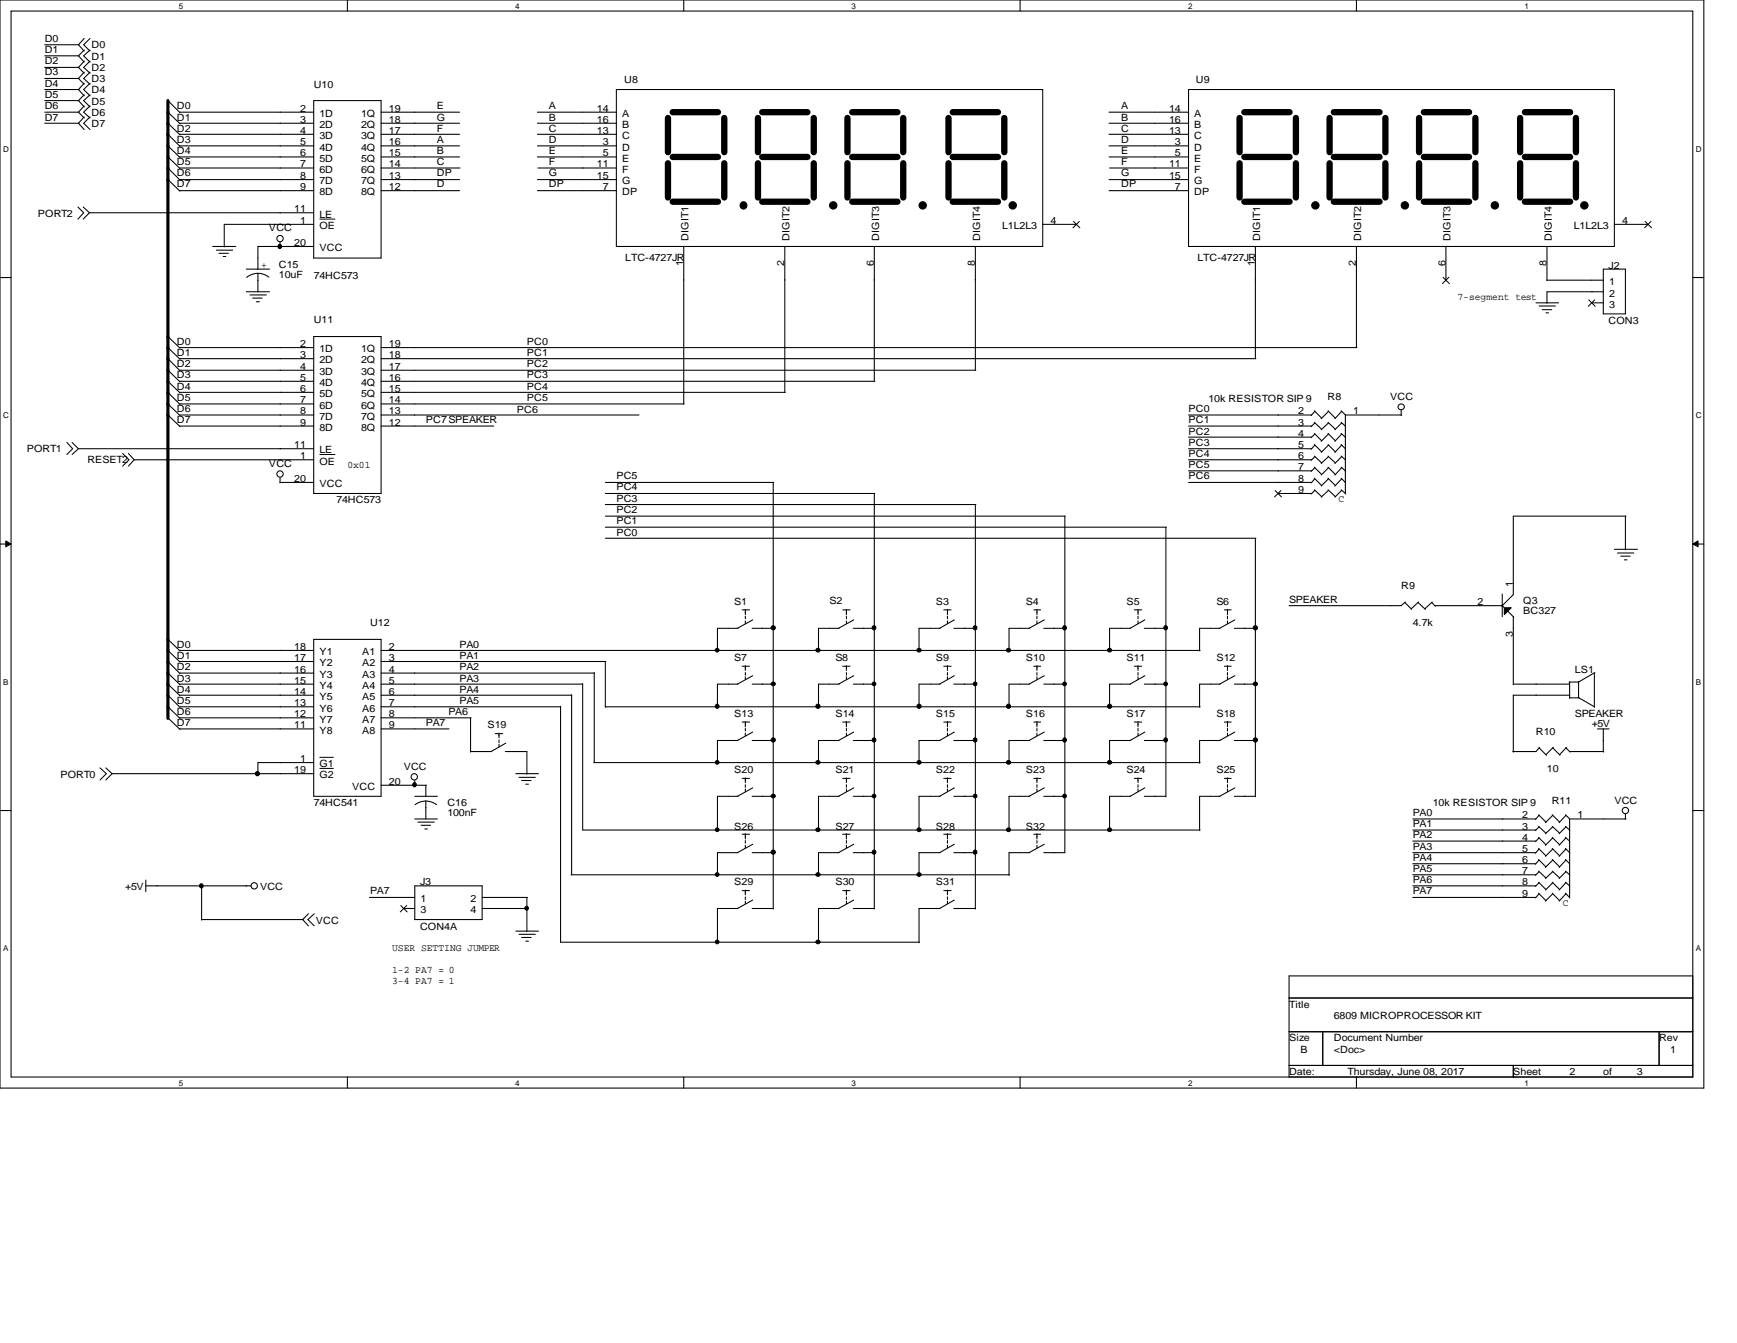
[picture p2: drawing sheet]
<svg xmlns="http://www.w3.org/2000/svg" width="279mm" height="216mm" viewBox="0 0 279 216" stroke-linecap="round" stroke-linejoin="round" font-family="sans-serif">
<path d="M0 0h274.1v174.9h-274.1zM1.8 1.8h270.5v171.3h-270.5z" fill="none" stroke="#000" stroke-width=".17"/>
<g fill="#fff">
<path d="M28.8 .3h.6v1.3h-.6z"/>
<path d="M28.8 173.4h.6v1.4h-.6z"/>
</g>
<path d="M55.9 0v1.8M55.9 173.1v1.8" fill="none" stroke="#000" stroke-width=".17"/>
<g fill="#fff">
<path d="M82.9 .3h.6v1.3h-.6z"/>
<path d="M82.9 173.4h.6v1.4h-.6z"/>
</g>
<path d="M110 0v1.8M110 173.1v1.8" fill="none" stroke="#000" stroke-width=".17"/>
<g fill="#fff">
<path d="M137 .3h.6v1.3h-.6z"/>
<path d="M137 173.4h.6v1.4h-.6z"/>
</g>
<path d="M164.1 0v1.8M164.1 173.1v1.8" fill="none" stroke="#000" stroke-width=".17"/>
<g fill="#fff">
<path d="M191.1 .3h.6v1.3h-.6z"/>
<path d="M191.1 173.4h.6v1.4h-.6z"/>
</g>
<path d="M218.2 0v1.8M218.2 173.1v1.8" fill="none" stroke="#000" stroke-width=".17"/>
<g fill="#fff">
<path d="M245.2 .3h.6v1.3h-.6z"/>
<path d="M245.2 173.4h.6v1.4h-.6z"/>
<path d="M.5 23.2h.9v1.4h-.9z"/>
<path d="M272.8 23.2h.8v1.4h-.8z"/>
<path d="M.5 66h.9v1.4h-.9z"/>
<path d="M272.8 66h.8v1.4h-.8z"/>
</g>
<path d="M0 44.6h1.8M272.3 44.6h1.8" fill="none" stroke="#000" stroke-width=".17"/>
<g fill="#fff">
<path d="M.5 108.9h.8v1.3h-.8z"/>
<path d="M272.8 108.9h.8v1.3h-.8z"/>
</g>
<path d="M0 87.5h1.8M272.3 87.5h1.8" fill="none" stroke="#000" stroke-width=".17"/>
<path d="M.9 87l.9 .5-.9 .4zM272.3 87.5l.8-.5v.9z" fill="#000" stroke="#000" stroke-width=".16"/>
<g fill="#fff">
<path d="M.5 151.7h.7v1.4h-.7z"/>
<path d="M272.8 151.7h.7v1.4h-.7z"/>
</g>
<g fill="none" stroke="#000" stroke-width=".17">
<path d="M7.2 14.4h5.5M7.2 18h5.5M7.2 19.8h5.5M7.2 16.2h5.5M7.2 7.2h5.5M7.2 10.8h5.5M7.2 9h5.5M7.2 12.6h5.5M13.5 8l-.9 1 .9 1M13.5 6.2l-.9 1 .9 1M13.5 15.2l-.9 1 .9 1M13.5 9.8l-.9 1 .9 1"/>
<path d="M13.5 11.6l-.9 1 .9 .9M13.5 17l-.9 1 .9 1M13.5 18.8l-.9 1 .9 1M13.5 13.4l-.9 1 .9 1M14.5 8l-1 1 1 1M14.5 6.2l-1 1 1 1M14.5 15.2l-1 1 1 1M14.5 9.8l-1 1 1 1M14.5 11.6l-1 1 1 .9M14.5 17l-1 1 1 1M14.5 18.8l-1 1 1 1M14.5 13.4l-1 1 1 1"/>
<path d="M27 19.8l2 1.9M27 18l2 1.9M27 16.2l2 1.9M28.9 18h21.6M28.9 19.8h21.6M50.5 16.2h10.8v25.3h-10.8zM61.3 18h12.6M61.3 19.8h12.6M86.4 18h12.7M86.4 19.8h12.7M99.1 14.4h68.6v25.2h-68.6zM178.4 18h12.8"/>
<path d="M178.4 19.8h12.8M191.2 14.4h68.5v25.2h-68.5zM12.5 33.3l1 .9-1 1M13.4 33.3l1 .9M14.4 34.2l-1 1M14.4 34.2h36.1M27 27l2 2M27 21.6l2 1.9M27 28.9l2 1.8M27 25.2l2 1.9M27 23.5l2 1.8M28.9 21.6h21.6"/>
<path d="M28.9 23.5h21.6M28.9 25.2h21.6M28.9 27h21.6M28.9 28.9h21.6M28.9 30.6h21.6M34.2 39.6h3.7M45 38.9v.8M50.5 39.6h-9v3.7M50.5 36.1h-14.4v3.6M61.3 21.6h12.6M61.3 23.5h12.6M61.3 25.2h12.6"/>
<path d="M61.3 27h12.7M61.3 28.9h12.6M61.3 30.6h12.6M86.4 21.6h12.7M86.4 23.5h12.7M86.4 25.2h12.7M86.4 28.9h12.7M86.4 30.6h12.7M86.5 27h12.6M110 39.6v25.3M126.2 39.6v23.5M140.6 39.6v21.7"/>
<path d="M156.9 39.6v19.9M167.7 36.1h5.4M178.4 21.6h12.8M178.4 23.5h12.8M178.4 25.2h12.8M178.4 28.9h12.8M178.4 30.6h12.8M178.5 27h12.7M201.9 39.6v18.1M218.2 39.6v16.3M232.6 39.6v5.4M248.8 39.6v5.4"/>
<path d="M259.7 36.1h5.4M27 57.7l2 1.9M27 54.1l2 1.9M27 59.5l2 1.9M27 55.9l2 1.8M28.9 55.9h21.6M28.9 57.7h21.6M28.9 59.5h21.6M34.8 40.2h2.6M35.2 40.7h1.5M35.9 41.2h.4M39.6 46.9h3.7"/>
<path d="M39.6 43.3h3.7M40.2 47.4h2.6M40.6 47.9h1.6M41.2 48.5h.5M41.5 43.9l.7 .1 1 .6M41.5 43.9l-.8 .2-1 .5M41.5 43.9v3M50.5 54.1h10.8v25.2h-10.8zM61.3 55.9h157M61.3 57.7h140.7M61.3 59.5h95.7M247.1 48.7h3.6"/>
<path d="M247.6 49.2h2.6M248.1 49.8h1.5M248.7 50.3h.4M248.8 45h9.1M256 48.7h1.9M257.9 46.9h-9.1v1.9M257.9 43.3h3.6v7.2h-3.6zM10.8 71.1l.9 1-.9 1M11.6 71.1l1 1M12.6 72.1l-1 1M12.6 72.1h37.9M19.7 72.9l1 1-1 1"/>
<path d="M20.7 72.9l.9 1M21.6 73.9l-.9 1M21.6 73.9h28.9M27 63.1l2 1.9M27 61.3l2 1.9M27 64.9l2 1.9M27 66.7l2 1.9M28.9 66.7h21.6M28.9 68.5h21.6M28.9 61.3h21.6M28.9 63.1h21.6M28.9 64.9h21.6"/>
<path d="M45 76.8v.8M45 77.6h5.5M61.3 66.7h41.5M61.3 68.5h18.1M61.3 61.3h79.4M61.3 63.1h65M61.3 64.9h48.8M97.4 77.6h27.1M97.4 79.3h43.3M124.4 77.6v68.5M140.6 79.3v66.8M191.2 66.7h19.8"/>
<path d="M191.2 68.5h19.8M191.2 70.3h19.8M191.2 72.1h19.8M191.2 73.9h19.8M191.2 75.7h19.8M191.2 77.6h19.8M205.6 79.3h5.4M211.4 71.5l1.2 1.1M211.4 73.3l1.2 1.1M211.4 75.1l1.2 1.2M211.4 76.9l1.2 1.2M211.4 78.7l1.2 1.1"/>
<path d="M211.4 66l1.2 1.2M211.4 67.9l1.2 1.1M211.4 69.7l1.2 1.2M211.5 71.5l-.6 .7M211.5 73.4l-.6 .6M211.5 75.2l-.6 .6M211.5 77l-.6 .6M211.5 78.8l-.6 .6M211.5 66.1l-.6 .7M211.5 68l-.6 .6M211.5 69.8l-.6 .6M213.6 71.5l1.2 1.1"/>
<path d="M213.6 73.3l1.2 1.1M213.6 75.1l1.2 1.2M213.6 76.9l1.2 1.2M213.6 78.7l1.2 1.1M213.6 66l1.2 1.2M213.6 67.9l1.2 1.1M213.6 69.7l1.2 1.2M213.7 71.5l-1.2 1.2M213.7 73.4l-1.2 1.1M213.7 75.2l-1.2 1.2M213.7 77l-1.2 1.1M213.7 78.8l-1.2 1.1"/>
<path d="M213.7 66.1l-1.2 1.2M213.7 68l-1.2 1.1M213.7 69.8l-1.2 1.2M215.7 71.5l.7 .6M215.7 73.3l.7 .6M215.7 75.1l.7 .6M215.7 76.9l.7 .7M215.7 78.7l.7 .6M215.7 66l.7 .7M215.7 67.9l.7 .6M215.7 69.7l.7 .6M215.8 71.5l-1.1 1.2"/>
<path d="M215.8 73.4l-1.1 1.1M215.8 75.2l-1.1 1.2M215.8 77l-1.1 1.1M215.8 78.8l-1.1 1.1M215.8 66.1l-1.1 1.2M215.8 68l-1.1 1.1M215.8 69.8l-1.1 1.2M216.4 66.7v12.7M216.4 66.7h9.1M225.4 66v.8M97.4 81.1h59.6M97.4 83h74"/>
<path d="M97.4 86.5h104.6M97.4 84.8h90.2M119.4 98h1.2M119.9 98v.8M119.9 99.1v.4M119.9 99.8v.4M121.1 99.7l-2.5 1.3M135.6 98h1.1M136.1 98v.8M136.1 99.1v.4M136.1 99.8v.4M137.3 99.7l-2.4 1.3"/>
<path d="M151.8 98h1.2M152.4 98v.8M152.4 99.1v.4M152.4 99.8v.4M153.5 99.7l-2.4 1.3M156.9 81.1v65M166.3 98h1.1M166.8 98v.8M166.8 99.1v.4M166.8 99.8v.4M168 99.7l-2.5 1.3M171.3 83v54.1h-3.4"/>
<path d="M182.5 98h1.1M183 98v.8M183 99.1v.4M183 99.8v.4M184.1 99.7l-2.3 1.3M187.5 84.8v43.3M196.9 98h1.1M197.4 98v.8M197.4 99.1v.4M197.4 99.8v.4M198.6 99.7l-2.4 1.3M201.9 86.5v41.6"/>
<path d="M226 96.9l1.1 1.1M226.1 96.8l-.7 .6h-18.1M228.1 96.9l1.2 1.1M228.2 96.8l-1.2 1.1M230.3 96.9l.6 .6M230.4 96.8l-1.2 1.1M230.8 97.4h10.9M241.6 97.3l.4 .4M241.6 95.5v3.6M242.6 98.3l.9 .9M243.4 99.1v11M259.7 88.3h3.7"/>
<path d="M260.2 88.9h2.6M260.7 89.4h1.5M261.3 90h.4M261.5 83v5.4M261.5 83h-18.1v12.6l-1.8 1.9M27 115.4l2 1.9M27 106.3l2 2M27 108.2l2 1.9M27 104.6l2 1.8M27 102.8l2 1.8M27 111.8l2 1.9M27 110l2 1.8"/>
<path d="M27 113.6l2 1.9M28.9 117.2h21.6M28.9 110h21.6M28.9 111.8h21.6M28.9 104.6h21.6M28.9 106.3h21.6M28.9 108.2h21.6M28.9 113.6h21.6M28.9 115.4h21.6M50.5 102.8h10.8v25.2h-10.8zM61.3 117.2h10.9M61.3 110h32.4"/>
<path d="M61.3 111.8h30.6M61.3 104.6h131.7M61.3 106.3h36.2M61.3 108.2h34.3M61.3 113.6h28.9M61.3 115.4h14.5M75.7 115.4v5.5M79.7 117.9h1.2M80.3 117.9v.7M80.3 119v.4M80.3 119.6v.5M81.4 119.5l-2.4 1.3"/>
<path d="M90.2 113.5v38h57.7M91.9 111.7v28.9M93.7 109.9v23.5h99.3M95.6 108.1v14.5M97.4 113.6h95.6M97.4 106.3v7.4M118.7 110h-3.3v3.7M118.7 101h-3.3v3.6M118.7 119h-3.3v3.7M119.4 107.1h1.2M119.4 116.1h1.2M119.9 107v.8"/>
<path d="M119.9 108.1v.4M119.9 108.8v.4M119.9 116v.8M119.9 117.1v.4M119.9 117.9v.4M121 110h3.4M121 101h3.4M121 119h3.4M121.1 108.6l-2.5 1.4M121.1 117.7l-2.5 1.3M135 110h-3.3v3.7M135 101h-3.3v3.6"/>
<path d="M135 119h-3.3v3.7M135.6 107.1h1.1M135.6 116.1h1.1M136.1 107v.8M136.1 108.1v.4M136.1 108.8v.4M136.1 116v.8M136.1 117.1v.4M136.1 117.9v.4M137.2 110h3.4M137.2 101h3.4M137.2 119h3.4"/>
<path d="M137.3 108.6l-2.4 1.4M137.3 117.7l-2.4 1.3M151.2 110h-3.4v3.7M151.2 101h-3.4v3.6M151.2 119h-3.4v3.7M151.8 107.1h1.2M151.8 116.1h1.2M152.4 107v.8M152.4 108.1v.4M152.4 108.8v.4M152.4 116v.8M152.4 117.1v.4"/>
<path d="M152.4 117.9v.4M153.4 110h3.5M153.4 101h3.5M153.4 119h3.5M153.5 108.6l-2.4 1.4M153.5 117.7l-2.4 1.3M165.6 110h-3.3v3.7M165.6 101h-3.3v3.6M165.6 119h-3.3v3.7M166.3 107.1h1.1M166.3 116.1h1.1M166.8 107v.8"/>
<path d="M166.8 108.1v.4M166.8 108.8v.4M166.8 116v.8M166.8 117.1v.4M166.8 117.9v.4M167.9 110h3.4M167.9 101h3.4M167.9 119h3.4M168 108.6l-2.5 1.4M168 117.7l-2.5 1.3M181.9 110h-3.4v3.7M181.9 101h-3.4v3.6"/>
<path d="M181.9 119h-3.4v3.7M182.5 107.1h1.1M182.5 116.1h1.1M183 107v.8M183 108.1v.4M183 108.8v.4M183 116v.8M183 117.1v.4M183 117.9v.4M184.1 110h3.4M184.1 101h3.4M184.1 119h3.4"/>
<path d="M184.1 108.6l-2.3 1.4M184.1 117.7l-2.3 1.3M196.3 110h-3.3v3.7M196.3 101h-3.3v3.6M196.3 119h-3.3v3.7M196.9 107.1h1.1M196.9 116.1h1.1M197.4 107v.8M197.4 108.1v.4M197.4 108.8v.4M197.4 116v.8M197.4 117.1v.4"/>
<path d="M197.4 117.9v.4M198.5 110h3.4M198.5 101h3.4M198.5 119h3.4M198.6 108.6l-2.4 1.4M198.6 117.7l-2.4 1.3M243.4 110h9.1M252.5 111.8h-9.1v9.1M252.5 109.6v2.7M252.5 112.2h1.5M253.8 112.1l2.7 1.5M253.9 109.6v2.6"/>
<path d="M256.5 108.2v5.5M256.5 108.1l-2.6 1.5h-1.5M257 117.2h1.8M257.9 117.2v3.7M0 130.3h1.8M16.1 123.4l1 1-1 1M17 123.4l1 1M18 124.4l-1 1M18 124.4h32.5M50.5 122.6h-9v1.9M61.3 126.2h7.3M66.7 125.5v.8"/>
<path d="M66.7 131.7h3.7M66.7 128h3.7M67.2 132.2h2.6M67.7 132.7h1.6M68.3 133.3h.4M68.5 128.8l1.1 .2 .6 .4M68.5 128.8l-1.1 .2-.6 .4M68.5 126.2v1.8M68.5 128.8v2.9M75.7 120.8h3.4M81.3 120.8h3.5v3.7M83 124.4h3.6"/>
<path d="M83.5 125h2.6M83.9 125.5h1.5M84.6 126.1h.4M95.5 122.6h97.5M118.7 128h-3.3v5.5M118.7 137.1h-3.3v3.6M119.4 125.1h1.2M119.4 134.1h1.2M119.9 125.1v.7M119.9 126.2v.4M119.9 126.8v.5M119.9 134v.9"/>
<path d="M119.9 135.1v.5M119.9 135.9v.4M121 128h3.4M121 137.1h3.4M121.1 135.7l-2.5 1.4M121.1 126.7l-2.5 1.3M135 128h-3.3v5.5M135 137.1h-3.3v3.6M135.6 125.1h1.1M135.6 134.1h1.1M136.1 125.1v.7M136.1 126.2v.4"/>
<path d="M136.1 126.8v.5M136.1 134v.9M136.1 135.1v.5M136.1 135.9v.4M137.2 128h3.4M137.2 137.1h3.4M137.3 135.7l-2.4 1.4M137.3 126.7l-2.4 1.3M151.2 128h-3.4v5.5M151.2 137.1h-3.4v3.6M151.8 125.1h1.2M151.8 134.1h1.2"/>
<path d="M152.4 125.1v.7M152.4 126.2v.4M152.4 126.8v.5M152.4 134v.9M152.4 135.1v.5M152.4 135.9v.4M153.4 128h3.5M153.4 137.1h3.5M153.5 135.7l-2.4 1.4M153.5 126.7l-2.4 1.3M165.6 128h-3.3v5.5M165.6 137.1h-3.3v3.6"/>
<path d="M166.3 125.1h1.1M166.3 134.1h1.1M166.8 125.1v.7M166.8 126.2v.4M166.8 126.8v.5M166.8 134v.9M166.8 135.1v.5M166.8 135.9v.4M167.9 128h3.4M168 126.7l-2.5 1.3M168 135.7l-2.5 1.4M181.9 128h-3.4v5.5"/>
<path d="M182.5 125.1h1.1M183 125.1v.7M183 126.2v.4M183 126.8v.5M184.1 128h3.4M184.1 126.7l-2.3 1.3M196.3 128h-3.3v5.5M196.9 125.1h1.1M197.4 125.1v.7M197.4 126.2v.4M197.4 126.8v.5M198.5 128h3.4"/>
<path d="M198.6 126.7l-2.4 1.3M227.2 131.7h19.9M227.2 137.1h19.9M227.2 133.4h19.9M227.2 135.2h19.9M227.2 138.9h19.9M247.5 136.4l1.2 1.2M247.5 138.2l1.2 1.2M247.5 131l1.2 1.2M247.5 132.8l1.2 1.1M247.5 134.6l1.2 1.2M247.6 120.2l1.2 1.2"/>
<path d="M247.6 136.5l-.6 .7M247.6 138.3l-.6 .6M247.6 131.1l-.6 .6M247.6 132.9l-.6 .6M247.6 134.7l-.6 .6M247.6 120.1l-.5 .7h-3.8M249.7 136.4l1.2 1.2M249.7 138.2l1.2 1.2M249.7 131l1.2 1.2M249.7 132.8l1.2 1.1M249.7 134.6l1.2 1.2M249.8 120.2l1.2 1.2"/>
<path d="M249.8 136.5l-1.2 1.2M249.8 138.3l-1.2 1.1M249.8 131.1l-1.2 1.1M249.8 132.9l-1.2 1.1M249.8 134.7l-1.2 1.2M249.9 120.1l-1.2 1.2M251.8 136.4l.7 .7M251.8 138.2l.7 .7M251.8 131l.7 .7M251.8 132.8l.7 .6M251.8 134.6l.7 .6M251.9 120.2l.7 .7"/>
<path d="M251.9 136.5l-1.1 1.2M251.9 138.3l-1.1 1.1M251.9 131.1l-1.1 1.1M251.9 132.9l-1.1 1.1M251.9 134.7l-1.1 1.2M252 120.1l-1.1 1.2M252.5 131.7h9M252.5 120.8h5.5M252.5 131.7v12.7M261.5 130.9v.8M272.3 130.3h1.8M23.5 142.4h16.9"/>
<path d="M23.5 141.5v1.8M32.4 147.8h16.4M32.4 142.4v5.5M49.6 146.9l-.9 .9 .9 1M50.5 146.9l-1 .9 1 1M59.4 144.3h7.3M64.9 146h1.8M66.7 142.4h10.9v5.4h-10.9zM77.6 146h7.2M77.6 144.3h7.2M83 149.7h3.6M83.5 150.2h2.6"/>
<path d="M83.9 150.7h1.5M84.6 151.3h.4M84.8 144.3v5.5M91.9 140.6h70.5M118.7 146h-3.3v5.6M119.4 143.2h1.2M119.9 143.1v.7M119.9 144.2v.4M119.9 144.9v.4M121 146h3.4M121.1 144.7l-2.5 1.3M135 146h-3.3v5.6"/>
<path d="M135.6 143.2h1.1M136.1 143.1v.7M136.1 144.2v.4M136.1 144.9v.4M137.2 146h3.4M137.3 144.7l-2.4 1.3M151.2 146h-3.4v5.6M151.8 143.2h1.2M152.4 143.1v.7M152.4 144.2v.4M152.4 144.9v.4M153.4 146h3.5"/>
<path d="M153.5 144.7l-2.4 1.3M207.3 156.9h65v16.2h-65zM227.2 142.4h19.9M227.2 144.3h19.9M227.2 140.6h19.9M247.5 140l1.2 1.1M247.5 141.8l1.2 1.2M247.5 143.6l1.2 1.2M247.6 140.1l-.6 .6M247.6 141.9l-.6 .6M247.6 143.7l-.6 .7M249.7 140l1.2 1.1"/>
<path d="M249.7 141.8l1.2 1.2M249.7 143.6l1.2 1.2M249.8 140.1l-1.2 1.1M249.8 141.9l-1.2 1.2M249.8 143.7l-1.2 1.2M251.8 140l.7 .6M251.8 141.8l.7 .6M251.8 143.6l.7 .7M251.9 140.1l-1.1 1.1M251.9 141.9l-1.1 1.2M251.9 143.7l-1.1 1.2M207.3 160.4h65"/>
<path d="M207.3 165.9h65M207.3 171.3h65M212.8 165.9v5.4M243.4 171.3v1.8M266.9 165.9v5.4"/>
<circle cx="45" cy="38.4" r=".51"/>
<circle cx="45" cy="76.2" r=".51"/>
<circle cx="225.4" cy="65.4" r=".49"/>
<circle cx="66.6" cy="124.9" r=".51"/>
<circle cx="261.4" cy="130.3" r=".51"/>
<circle cx="40.9" cy="142.4" r=".51"/>
</g>
<g fill="none" stroke="#000" stroke-width="1">
<path d="M107.4 19v5.5M108.2 18h7.3M116.5 19v5.5M121.9 19v5.5M122.6 18h7.3M130.9 19v5.5M136.3 19v5.5M137.1 18h7.3M145.3 19v5.5M152.6 19v5.5M153.2 18h7.3M161.5 19v5.5"/>
<path d="M199.4 19v5.5M200.2 18h7.2M208.4 19v5.5M213.9 19v5.5M214.5 18h7.4M222.8 19v5.5M228.3 19v5.5M229 18h7.3M237.3 19v5.5M244.5 19v5.5M245.3 18h7.3M253.5 19v5.5"/>
<path d="M107.4 26.2v5.6M108.2 25.2h7.3M108.2 32.4h7.3M116.5 26.2v5.6M121.9 26.2v5.6M122.6 25.2h7.3M122.6 32.4h7.3M130.9 26.2v5.6M136.3 26.2v5.6M137.1 25.2h7.3M137.1 32.4h7.3M145.3 26.2v5.6"/>
<path d="M152.6 26.2v5.6M153.2 25.2h7.3M153.2 32.4h7.3M161.5 26.2v5.6M199.4 26.2v5.6M200.2 25.2h7.2M200.2 32.4h7.2M208.4 26.2v5.6M213.9 26.2v5.6M214.5 25.2h7.4M214.5 32.4h7.4M222.8 26.2v5.6"/>
<path d="M228.3 26.2v5.6M229 25.2h7.3M229 32.4h7.3M237.3 26.2v5.6M244.5 26.2v5.6M245.3 25.2h7.3M245.3 32.4h7.3M253.5 26.2v5.6"/>
</g>
<g fill="#000" stroke="#000" stroke-width=".17">
<path d="M242 97.7h1.1l-1.1 1.1z"/>
<circle cx="45" cy="39.6" r=".32"/>
<circle cx="119.6" cy="33" r=".57"/>
<circle cx="134" cy="33" r=".59"/>
<circle cx="148.4" cy="33" r=".59"/>
<circle cx="162.9" cy="33" r=".59"/>
<circle cx="211.6" cy="33" r=".59"/>
<circle cx="226" cy="33" r=".59"/>
<circle cx="240.5" cy="33" r=".59"/>
<circle cx="254.8" cy="33" r=".59"/>
<circle cx="115.3" cy="113.5" r=".32"/>
<circle cx="115.4" cy="104.5" r=".3"/>
<circle cx="124.4" cy="100.9" r=".34"/>
<circle cx="124.4" cy="119" r=".34"/>
<circle cx="124.4" cy="109.9" r=".32"/>
<circle cx="131.6" cy="113.5" r=".34"/>
<circle cx="131.6" cy="104.5" r=".32"/>
<circle cx="140.6" cy="100.9" r=".32"/>
<circle cx="140.6" cy="119" r=".32"/>
<circle cx="140.6" cy="109.9" r=".3"/>
<circle cx="147.8" cy="113.5" r=".34"/>
<circle cx="147.8" cy="104.5" r=".32"/>
<circle cx="156.8" cy="100.9" r=".32"/>
<circle cx="156.8" cy="119" r=".32"/>
<circle cx="156.8" cy="109.9" r=".3"/>
<circle cx="162.2" cy="113.5" r=".34"/>
<circle cx="162.2" cy="104.5" r=".32"/>
<circle cx="171.2" cy="100.9" r=".32"/>
<circle cx="171.2" cy="119" r=".32"/>
<circle cx="171.2" cy="109.9" r=".3"/>
<circle cx="178.5" cy="113.5" r=".34"/>
<circle cx="178.5" cy="104.5" r=".32"/>
<circle cx="187.5" cy="100.9" r=".32"/>
<circle cx="187.5" cy="119" r=".32"/>
<circle cx="187.5" cy="109.9" r=".3"/>
<circle cx="201.9" cy="119" r=".34"/>
<circle cx="201.9" cy="100.9" r=".34"/>
<circle cx="201.9" cy="109.9" r=".32"/>
<circle cx="41.4" cy="124.4" r=".34"/>
<circle cx="66.7" cy="126.2" r=".32"/>
<circle cx="115.4" cy="133.4" r=".3"/>
<circle cx="115.4" cy="122.6" r=".3"/>
<circle cx="124.4" cy="137" r=".34"/>
<circle cx="124.4" cy="128" r=".32"/>
<circle cx="131.6" cy="133.4" r=".32"/>
<circle cx="131.6" cy="122.6" r=".32"/>
<circle cx="140.6" cy="137" r=".32"/>
<circle cx="140.6" cy="128" r=".3"/>
<circle cx="147.8" cy="133.4" r=".32"/>
<circle cx="147.8" cy="122.6" r=".32"/>
<circle cx="156.8" cy="137" r=".32"/>
<circle cx="156.8" cy="128" r=".3"/>
<circle cx="162.2" cy="133.4" r=".32"/>
<circle cx="162.2" cy="122.6" r=".32"/>
<circle cx="171.2" cy="128" r=".3"/>
<circle cx="178.5" cy="133.4" r=".32"/>
<circle cx="178.5" cy="122.6" r=".32"/>
<circle cx="32.4" cy="142.4" r=".32"/>
<circle cx="84.7" cy="146" r=".3"/>
<circle cx="115.4" cy="151.4" r=".3"/>
<circle cx="115.4" cy="140.6" r=".3"/>
<circle cx="131.6" cy="151.4" r=".32"/>
<circle cx="131.6" cy="140.6" r=".32"/>
<circle cx="147.8" cy="140.6" r=".32"/>
</g>
<g fill="none" stroke="#000" stroke-width=".16">
<path d="M51.4 35.2h2.5M172.6 35.6l1.1 1.1M173.7 35.6l-1.1 1.1M264.6 35.6l1.1 1.1M265.6 35.6l-1.1 1.1M232.1 44.5l1.1 1.1M233.1 44.5l-1.1 1.1M255.5 48.2l1.1 1.1M256.5 48.2l-1.1 1.1M51.4 73.1h2.5M205.1 78.8l1.1 1.1M206.1 78.8l-1.1 1.1"/>
<path d="M51.4 121.8h2.3M51.4 123.5h2.3M64.4 145.5l1.1 1.1M65.4 145.5l-1.1 1.1"/>
</g>
<path d="M27 16.2v99.3" fill="none" stroke="#000" stroke-width=".51"/>
<g font-size="1.6">
<text x="7.2" y="6.7">D0</text>
<text x="7.2" y="10.3">D2</text>
<text x="7.2" y="8.6">D1</text>
<text x="14.7" y="9.7">D1</text>
<text x="14.7" y="7.8">D0</text>
<text x="14.7" y="11.4">D2</text>
<text x="7.2" y="17.5">D6</text>
<text x="7.2" y="15.7">D5</text>
<text x="7.2" y="12.1">D3</text>
<text x="7.2" y="14">D4</text>
<text x="14.7" y="16.8">D5</text>
<text x="14.7" y="13.2">D3</text>
<text x="14.7" y="15">D4</text>
<text x="28.4" y="17.5">D0</text>
<text x="48.3" y="17.9">2</text>
<text x="50.5" y="14.1">U10</text>
<text x="62.6" y="17.9">19</text>
<text x="70.3" y="17.5">E</text>
<text x="88.3" y="17.5">A</text>
<text x="96" y="17.9">14</text>
<text x="100.4" y="13.4">U8</text>
<text x="180.3" y="17.5">A</text>
<text x="188" y="17.9">14</text>
<text x="192.4" y="13.4">U9</text>
<text x="7.2" y="19.4">D7</text>
<text x="14.7" y="18.6">D6</text>
<text x="14.7" y="20.4">D7</text>
<text x="28.4" y="19.4">D1</text>
<text x="28.4" y="22.9">D3</text>
<text x="28.4" y="21.2">D2</text>
<text x="48.3" y="19.7">3</text>
<text x="48.3" y="21.5">4</text>
<text x="48.3" y="23.4">5</text>
<text x="51.4" y="18.8">1D</text>
<text x="51.4" y="20.6">2D</text>
<text x="51.4" y="22.4">3D</text>
<text x="58.1" y="18.8">1Q</text>
<text x="58.1" y="20.6">2Q</text>
<text x="58.1" y="22.4">3Q</text>
<text x="62.6" y="19.7">18</text>
<text x="62.6" y="21.5">17</text>
<text x="62.6" y="23.4">16</text>
<text x="70.3" y="22.9">A</text>
<text x="70.3" y="21.2">F</text>
<text x="70.3" y="19.4">G</text>
<text x="88.3" y="22.9">D</text>
<text x="88.3" y="21.2">C</text>
<text x="88.3" y="19.4">B</text>
<text x="96" y="19.7">16</text>
<text x="96" y="21.5">13</text>
<text x="96.9" y="23.4">3</text>
<text x="100.1" y="18.8">A</text>
<text x="100.1" y="20.6">B</text>
<text x="100.1" y="22.4">C</text>
<text x="180.3" y="22.9">D</text>
<text x="180.3" y="21.2">C</text>
<text x="180.3" y="19.4">B</text>
<text x="188" y="19.7">16</text>
<text x="188" y="21.5">13</text>
<text x="189" y="23.4">3</text>
<text x="192.1" y="18.8">A</text>
<text x="192.1" y="20.6">B</text>
<text x="192.1" y="22.4">C</text>
<text x="28.4" y="28.4">D6</text>
<text x="28.4" y="24.7">D4</text>
<text x="28.4" y="26.6">D5</text>
<text x="48.3" y="25.1">6</text>
<text x="48.3" y="26.9">7</text>
<text x="48.3" y="28.8">8</text>
<text x="51.4" y="24.2">4D</text>
<text x="51.4" y="26">5D</text>
<text x="51.4" y="27.8">6D</text>
<text x="51.4" y="29.6">7D</text>
<text x="58.1" y="24.2">4Q</text>
<text x="58.1" y="26">5Q</text>
<text x="58.1" y="27.8">6Q</text>
<text x="58.1" y="29.6">7Q</text>
<text x="62.6" y="25.1">15</text>
<text x="62.6" y="26.9">14</text>
<text x="62.6" y="28.8">13</text>
<text x="70.3" y="26.6">C</text>
<text x="70.3" y="28.4">DP</text>
<text x="70.3" y="24.7">B</text>
<text x="88.3" y="26.6">F</text>
<text x="88.3" y="24.7">E</text>
<text x="88.3" y="28.4">G</text>
<text x="96" y="26.9">11</text>
<text x="96" y="28.8">15</text>
<text x="96.9" y="25.1">5</text>
<text x="100.1" y="24.2">D</text>
<text x="100.1" y="26">E</text>
<text x="100.1" y="27.8">F</text>
<text x="100.1" y="29.6">G</text>
<text x="180.3" y="28.4">G</text>
<text x="180.3" y="26.6">F</text>
<text x="180.3" y="24.7">E</text>
<text x="188" y="26.9">11</text>
<text x="188" y="28.8">15</text>
<text x="189" y="25.1">5</text>
<text x="192.1" y="24.2">D</text>
<text x="192.1" y="26">E</text>
<text x="192.1" y="27.8">F</text>
<text x="192.1" y="29.6">G</text>
<text x="6.1" y="34.9">PORT2</text>
<text x="28.4" y="30.1">D7</text>
<text x="47.3" y="34.1">11</text>
<text x="48.3" y="36">1</text>
<text x="48.3" y="30.6">9</text>
<text x="51.4" y="35">LE</text>
<text x="51.4" y="31.4">8D</text>
<text x="58.1" y="31.4">8Q</text>
<text x="62.6" y="30.6">12</text>
<text x="70.3" y="30.1">D</text>
<text x="88.3" y="30.1">DP</text>
<text x="96.9" y="30.6">7</text>
<text x="100.1" y="31.4">DP</text>
<text x="169" y="36">4</text>
<text x="180.3" y="30.1">DP</text>
<text x="189" y="30.6">7</text>
<text x="192.1" y="31.4">DP</text>
<text x="260.9" y="36">4</text>
<text x="43.3" y="37.2">VCC</text>
<text x="47.3" y="39.5">20</text>
<text x="51.4" y="36.8">OE</text>
<text x="51.4" y="40.4">VCC</text>
<text x="100.6" y="41.9">LTC-4727JR</text>
<text x="110.7" y="38.7" transform="rotate(-90 110.7 38.7)">DIGIT1</text>
<text x="127" y="38.7" transform="rotate(-90 127 38.7)">DIGIT2</text>
<text x="141.4" y="38.7" transform="rotate(-90 141.4 38.7)">DIGIT3</text>
<text x="157.6" y="38.7" transform="rotate(-90 157.6 38.7)">DIGIT4</text>
<text x="161.2" y="36.8">L1L2L3</text>
<text x="192.6" y="41.9">LTC-4727JR</text>
<text x="202.7" y="38.7" transform="rotate(-90 202.7 38.7)">DIGIT1</text>
<text x="218.9" y="38.7" transform="rotate(-90 218.9 38.7)">DIGIT2</text>
<text x="233.3" y="38.7" transform="rotate(-90 233.3 38.7)">DIGIT3</text>
<text x="249.6" y="38.7" transform="rotate(-90 249.6 38.7)">DIGIT4</text>
<text x="253.2" y="36.8">L1L2L3</text>
<text x="42" y="43">+</text>
<text x="44.9" y="43">C15</text>
<text x="44.9" y="44.6">10uF</text>
<text x="50.5" y="44.8">74HC573</text>
<text x="109.9" y="42.8" transform="rotate(-90 109.9 42.8)">1</text>
<text x="126.2" y="42.8" transform="rotate(-90 126.2 42.8)">2</text>
<text x="140.5" y="42.8" transform="rotate(-90 140.5 42.8)">6</text>
<text x="156.8" y="42.8" transform="rotate(-90 156.8 42.8)">8</text>
<text x="201.8" y="42.8" transform="rotate(-90 201.8 42.8)">1</text>
<text x="218.1" y="42.8" transform="rotate(-90 218.1 42.8)">2</text>
<text x="232.5" y="42.8" transform="rotate(-90 232.5 42.8)">6</text>
<text x="248.8" y="42.8" transform="rotate(-90 248.8 42.8)">8</text>
<text x="258.7" y="43.2">J2</text>
<text x="258.8" y="45.8">1</text>
<text x="258.8" y="47.7">2</text>
<text x="50.5" y="52">U11</text>
<text x="234.4" y="48.3">7-segment test</text>
<text x="258.7" y="52.2">CON3</text>
<text x="258.8" y="49.4">3</text>
<text x="28.4" y="55.5">D0</text>
<text x="28.4" y="57.2">D1</text>
<text x="28.4" y="59">D2</text>
<text x="48.3" y="55.8">2</text>
<text x="48.3" y="57.6">3</text>
<text x="48.3" y="59.4">4</text>
<text x="51.4" y="56.6">1D</text>
<text x="51.4" y="58.4">2D</text>
<text x="58.1" y="56.6">1Q</text>
<text x="58.1" y="58.4">2Q</text>
<text x="62.6" y="55.8">19</text>
<text x="62.6" y="57.6">18</text>
<text x="62.6" y="59.4">17</text>
<text x="84.8" y="59">PC2</text>
<text x="84.8" y="57.2">PC1</text>
<text x="84.8" y="55.5">PC0</text>
<text x="28.4" y="64.4">D5</text>
<text x="28.4" y="62.7">D4</text>
<text x="28.4" y="60.8">D3</text>
<text x="48.3" y="61.2">5</text>
<text x="48.3" y="63">6</text>
<text x="48.3" y="64.9">7</text>
<text x="51.4" y="60.3">3D</text>
<text x="51.4" y="62.1">4D</text>
<text x="51.4" y="63.8">5D</text>
<text x="51.4" y="65.7">6D</text>
<text x="58.1" y="60.3">3Q</text>
<text x="58.1" y="62.1">4Q</text>
<text x="58.1" y="63.8">5Q</text>
<text x="58.1" y="65.7">6Q</text>
<text x="62.6" y="61.2">16</text>
<text x="62.6" y="63">15</text>
<text x="62.6" y="64.9">14</text>
<text x="84.8" y="62.7">PC4</text>
<text x="84.8" y="60.8">PC3</text>
<text x="84.8" y="64.4">PC5</text>
<text x="194.4" y="64.6">10k RESISTOR SIP 9</text>
<text x="213.5" y="64.3">R8</text>
<text x="223.6" y="64.3">VCC</text>
<text x="28.4" y="66.2">D6</text>
<text x="28.4" y="68.1">D7</text>
<text x="48.3" y="66.6">8</text>
<text x="48.3" y="68.4">9</text>
<text x="51.4" y="67.5">7D</text>
<text x="51.4" y="69.3">8D</text>
<text x="58.1" y="67.5">7Q</text>
<text x="58.1" y="69.3">8Q</text>
<text x="62.6" y="66.6">13</text>
<text x="62.6" y="68.4">12</text>
<text x="68.5" y="68.1">PC7SPEAKER</text>
<text x="83.1" y="66.5">PC6</text>
<text x="191.2" y="68.1">PC1</text>
<text x="191.2" y="69.8">PC2</text>
<text x="191.2" y="71.6">PC3</text>
<text x="191.2" y="66.2">PC0</text>
<text x="208.8" y="66.6">2</text>
<text x="208.8" y="68.4">3</text>
<text x="208.8" y="70.2">4</text>
<text x="217.7" y="66.6">1</text>
<text x="4.3" y="72.7">PORT1</text>
<text x="14.1" y="74.5">RESET2</text>
<text x="43.3" y="75.1">VCC</text>
<text x="47.3" y="72.1">11</text>
<text x="47.3" y="77.5">20</text>
<text x="48.3" y="73.8">1</text>
<text x="51.4" y="74.7">OE</text>
<text x="51.4" y="72.9">LE</text>
<text x="55.9" y="75.3">0x01</text>
<text x="99.1" y="77">PC5</text>
<text x="191.2" y="77">PC6</text>
<text x="191.2" y="75.3">PC5</text>
<text x="191.2" y="73.5">PC4</text>
<text x="208.8" y="72.1">5</text>
<text x="208.8" y="73.8">6</text>
<text x="208.8" y="75.6">7</text>
<text x="208.8" y="77.5">8</text>
<text x="51.4" y="78.3">VCC</text>
<text x="54.1" y="80.9">74HC573</text>
<text x="99.1" y="80.7">PC3</text>
<text x="99.1" y="82.5">PC2</text>
<text x="99.1" y="78.8">PC4</text>
<text x="208.8" y="79.2">9</text>
<text x="215.3" y="80.7">C</text>
<text x="99.1" y="86.1">PC0</text>
<text x="99.1" y="84.2">PC1</text>
<text x="225.4" y="94.7">R9</text>
<text x="243.3" y="94.3" transform="rotate(-90 243.3 94.3)">1</text>
<text x="59.5" y="100.7">U12</text>
<text x="118.1" y="97.3">S1</text>
<text x="133.4" y="97.1">S2</text>
<text x="150.5" y="97.3">S3</text>
<text x="165" y="97.3">S4</text>
<text x="181.2" y="97.3">S5</text>
<text x="195.7" y="97.3">S6</text>
<text x="207.3" y="96.9">SPEAKER</text>
<text x="227.2" y="100.7">4.7k</text>
<text x="237.7" y="97.3">2</text>
<text x="245" y="97.1">Q3</text>
<text x="245" y="98.7">BC327</text>
<text x="28.4" y="105.9">D1</text>
<text x="28.4" y="104.1">D0</text>
<text x="28.4" y="107.7">D2</text>
<text x="47.3" y="104.5">18</text>
<text x="47.3" y="106.3">17</text>
<text x="51.4" y="105.3">Y1</text>
<text x="51.4" y="107.1">Y2</text>
<text x="58.3" y="105.3">A1</text>
<text x="58.3" y="107.1">A2</text>
<text x="62.6" y="104.5">2</text>
<text x="62.6" y="106.3">3</text>
<text x="73.9" y="104.1">PA0</text>
<text x="73.9" y="105.9">PA1</text>
<text x="73.9" y="107.7">PA2</text>
<text x="118.1" y="106.3">S7</text>
<text x="134.4" y="106.3">S8</text>
<text x="150.5" y="106.3">S9</text>
<text x="165" y="106.3">S10</text>
<text x="181.2" y="106.3">S11</text>
<text x="195.7" y="106.3">S12</text>
<text x="243.3" y="102.4" transform="rotate(-90 243.3 102.4)">3</text>
<text x="28.4" y="109.6">D3</text>
<text x="28.4" y="113.1">D5</text>
<text x="28.4" y="111.3">D4</text>
<text x="47.3" y="108.1">16</text>
<text x="47.3" y="109.9">15</text>
<text x="47.3" y="111.7">14</text>
<text x="47.3" y="113.5">13</text>
<text x="51.4" y="109">Y3</text>
<text x="51.4" y="110.7">Y4</text>
<text x="51.4" y="112.5">Y5</text>
<text x="58.3" y="109">A3</text>
<text x="58.3" y="110.7">A4</text>
<text x="58.3" y="112.5">A5</text>
<text x="62.6" y="108.1">4</text>
<text x="62.6" y="109.9">5</text>
<text x="62.6" y="111.7">6</text>
<text x="62.6" y="113.5">7</text>
<text x="73.9" y="113.1">PA5</text>
<text x="73.9" y="111.3">PA4</text>
<text x="73.9" y="109.6">PA3</text>
<text x="253.3" y="108.1">LS1</text>
<text x="28.4" y="116.8">D7</text>
<text x="28.4" y="114.9">D6</text>
<text x="47.3" y="115.3">12</text>
<text x="47.3" y="117.1">11</text>
<text x="51.4" y="114.4">Y6</text>
<text x="51.4" y="116.2">Y7</text>
<text x="51.4" y="117.9">Y8</text>
<text x="58.3" y="114.4">A6</text>
<text x="58.3" y="116.2">A7</text>
<text x="58.3" y="117.9">A8</text>
<text x="62.6" y="115.3">8</text>
<text x="62.6" y="117.1">9</text>
<text x="68.5" y="116.8">PA7</text>
<text x="72.1" y="114.9">PA6</text>
<text x="78.4" y="117.1">S19</text>
<text x="118.1" y="115.3">S13</text>
<text x="134.4" y="115.3">S14</text>
<text x="150.5" y="115.3">S15</text>
<text x="165" y="115.3">S16</text>
<text x="181.2" y="115.3">S17</text>
<text x="195.7" y="115.3">S18</text>
<text x="247.1" y="118.2">R10</text>
<text x="253.3" y="115.3">SPEAKER</text>
<text x="256" y="116.9">+5V</text>
<text x="9.7" y="125.1">PORT0</text>
<text x="47.3" y="124.3">19</text>
<text x="48.3" y="122.5">1</text>
<text x="51.4" y="123.4">G1</text>
<text x="51.4" y="125.1">G2</text>
<text x="64.9" y="123.8">VCC</text>
<text x="118.1" y="124.3">S20</text>
<text x="134.4" y="124.3">S21</text>
<text x="150.5" y="124.3">S22</text>
<text x="165" y="124.3">S23</text>
<text x="181.2" y="124.3">S24</text>
<text x="195.7" y="124.3">S25</text>
<text x="248.8" y="124.1">10</text>
<text x="50.5" y="129.5">74HC541</text>
<text x="56.6" y="127">VCC</text>
<text x="62.6" y="126.2">20</text>
<text x="72" y="129.5">C16</text>
<text x="72" y="131.1">100nF</text>
<text x="227.2" y="131.1">PA0</text>
<text x="230.5" y="129.5">10k RESISTOR SIP 9</text>
<text x="244.9" y="131.6">2</text>
<text x="249.6" y="129.2">R11</text>
<text x="253.7" y="131.6">1</text>
<text x="259.7" y="129.2">VCC</text>
<text x="118.1" y="133.3">S26</text>
<text x="134.4" y="133.3">S27</text>
<text x="150.5" y="133.3">S28</text>
<text x="165" y="133.3">S32</text>
<text x="227.2" y="134.8">PA2</text>
<text x="227.2" y="136.6">PA3</text>
<text x="227.2" y="132.9">PA1</text>
<text x="244.9" y="133.3">3</text>
<text x="244.9" y="135.1">4</text>
<text x="244.9" y="137">5</text>
<text x="20.2" y="143.1">+5V</text>
<text x="41.8" y="143.1">VCC</text>
<text x="59.5" y="143.8">PA7</text>
<text x="67.6" y="142.3">J3</text>
<text x="118.1" y="142.3">S29</text>
<text x="134.4" y="142.3">S30</text>
<text x="150.5" y="142.3">S31</text>
<text x="227.2" y="142">PA6</text>
<text x="227.2" y="138.3">PA4</text>
<text x="227.2" y="140.2">PA5</text>
<text x="227.2" y="143.8">PA7</text>
<text x="244.9" y="138.8">6</text>
<text x="244.9" y="140.5">7</text>
<text x="244.9" y="142.3">8</text>
<text x="50.8" y="148.5">VCC</text>
<text x="67.6" y="149.5">CON4A</text>
<text x="67.6" y="145">1</text>
<text x="67.6" y="146.8">3</text>
<text x="75.7" y="145">2</text>
<text x="75.7" y="146.8">4</text>
<text x="244.9" y="144.2">9</text>
<text x="251.4" y="145.6">C</text>
<text x="63.1" y="152.8">USER SETTING JUMPER</text>
<text x="63.1" y="156.5">1-2 PA7 = 0</text>
<text x="63.1" y="158.2">3-4 PA7 = 1</text>
<text x="207.3" y="162">Title</text>
<text x="207.3" y="167.4">Size</text>
<text x="214.5" y="163.8">6809 MICROPROCESSOR KIT</text>
<text x="214.5" y="167.4">Document Number</text>
<text x="266.9" y="167.4">Rev</text>
<text x="207.3" y="172.8">Date:</text>
<text x="209.2" y="169.2">B</text>
<text x="214.5" y="169.2">&lt;Doc&gt;</text>
<text x="216.7" y="172.8">Thursday, June 08, 2017</text>
<text x="243.4" y="172.8">Sheet</text>
<text x="252.5" y="172.8">2</text>
<text x="257.9" y="172.8">of</text>
<text x="263.3" y="172.8">3</text>
<text x="268.6" y="169.2">1</text>
</g>
<g font-size="1.3">
<text x="28.8" y="1.4">5</text>
<text x="82.9" y="1.4">4</text>
<text x="137" y="1.4">3</text>
<text x="191.1" y="1.4">2</text>
<text x="245.2" y="1.4">1</text>
<text x=".5" y="24.4">D</text>
<text x="272.8" y="24.4">D</text>
<text x=".5" y="67.2">C</text>
<text x="272.8" y="67.2">C</text>
<text x=".5" y="110.1">B</text>
<text x="272.8" y="110.1">B</text>
<text x=".5" y="152.9">A</text>
<text x="272.8" y="152.9">A</text>
<text x="28.8" y="174.6">5</text>
<text x="82.9" y="174.6">4</text>
<text x="137" y="174.6">3</text>
<text x="191.1" y="174.6">2</text>
<text x="245.2" y="174.6">1</text>
</g>
</svg>
